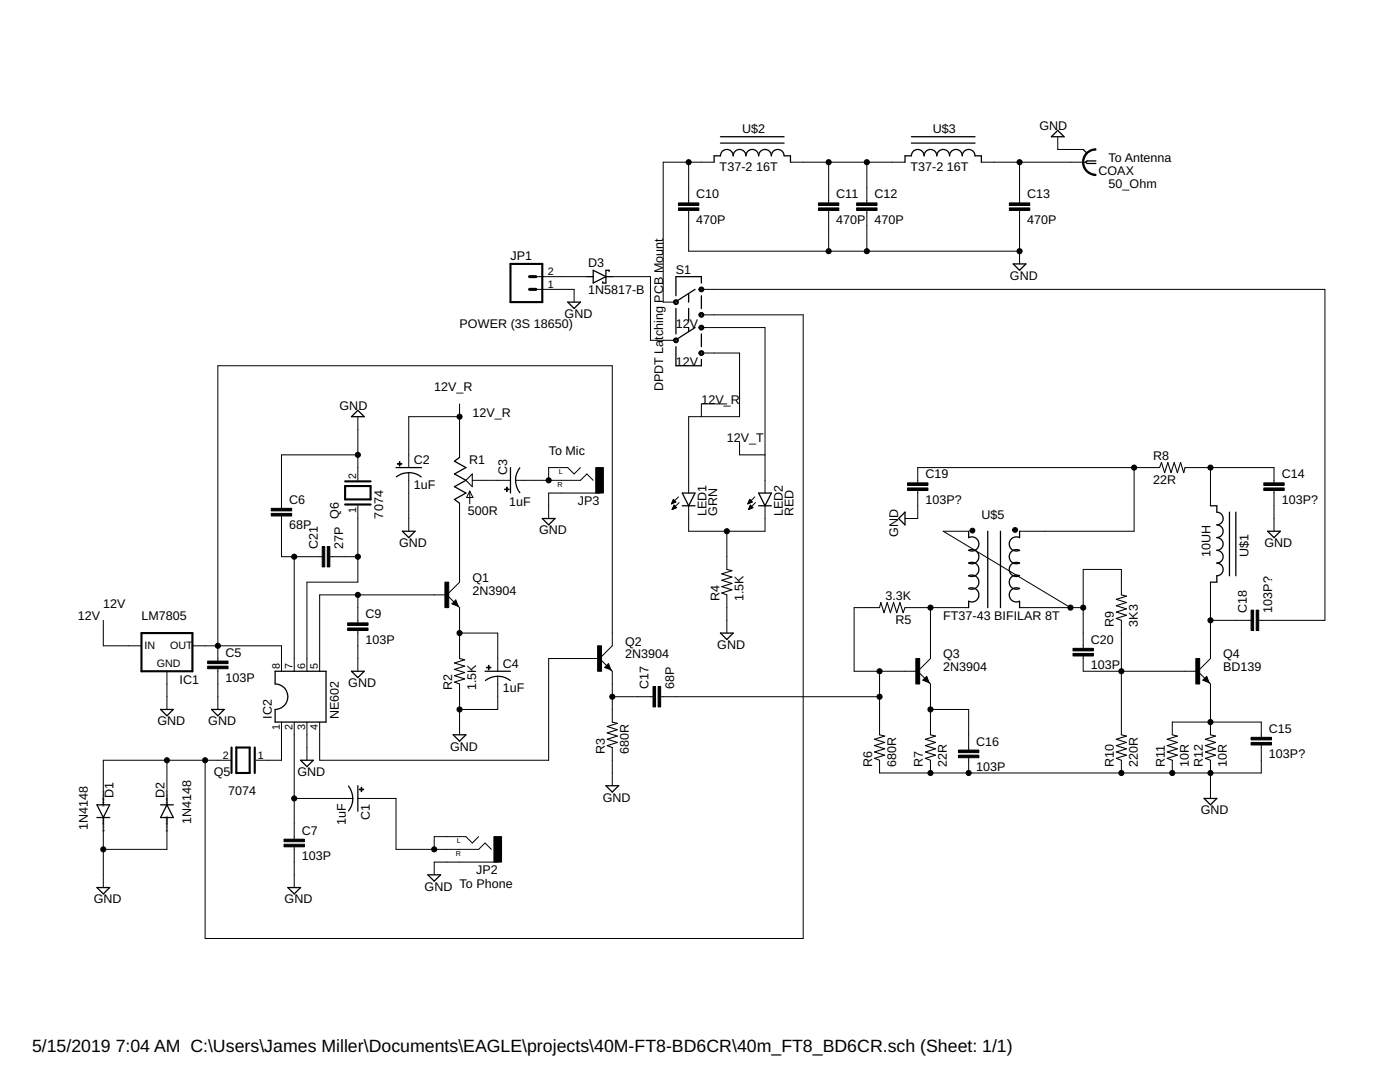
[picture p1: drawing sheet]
<svg xmlns="http://www.w3.org/2000/svg" width="279mm" height="216mm" viewBox="0 0 279 216" stroke-linecap="round" stroke-linejoin="round" font-family="sans-serif">
<g fill="none" stroke="#000" stroke-width=".2">
<path d="M137.4 32.4v8.1M142.5 32.4h-10.1v27.9h2.5M157.8 32.4h22.8M165.4 32.4v8.1M173 32.4v8.1M195.9 32.4h20.8M203.5 32.4v8.1M211.1 27.3v2.5h5.1M107 57.7h7.6v2.6M107 55.2h10.1M122.2 55.2h7.6v12.7h5.1M137.4 42v8.1h66.1"/>
<path d="M140 57.7h124.4v66.1h-13.2M165.4 42v8.1M173 42v8.1M203.5 42v10.7M140 70.4h7.6v12.7h-10.2v15.3M140 65.4h12.7v33M140 62.8h20.3v124.5h-119.4v-35.6M71.4 90.8h-15.2v10.6M71.4 83.1v12.7M81.6 94.3v11.7M91.7 80.6v10.7M91.7 83.1h-10.1v10.2"/>
<path d="M93.7 98v2.5M93.7 98l.7 1.3h-1.3zM94.3 95.8h7.6M102.9 95.8h12.9l1.3-1.2 1.3 1.2M115.8 93.3l-1.2 1.3-1.3-1.3h-3.8v2.5M119.7 98.4h-10.2v5.1M134.3 99.9h.4M134.3 99.8h.3M134.4 99.7h.1M134.4 99.7l.5 .5-.9 .3zM135.4 99.1l-1.4 1.4M145.1 80.6h-5.1v2.5"/>
<path d="M147.6 88.2v2.6h5.1M149.5 99.9h.4M149.5 99.8h.3M149.6 99.7h.1M149.6 99.7l.5 .5-.9 .3zM150.6 99.1l-1.4 1.4M183.2 97.9v5.6h-2.6M226.3 93.3v12.7h-22.8M231.4 93.3h-48.2v3.1M236.5 93.3h17.8v3.1M241.6 93.3v7.6M254.3 97.9v8.1"/>
<path d="M56.2 103v8.1h8.1M58.7 111.1v22.8M65.8 111.1h5.6M71.4 100.9v15.3h-10.1v17.7M71.4 118.7v5.6M89.2 118.7l2.5 2.5v10.2M89.2 118.7h-25.4v15.2M91.7 100.4v15.8l-2.5 2.5M134 100.4h.3M134.1 100.3h.4M134.2 100.2h.6M134.2 101.6h.1"/>
<path d="M134.2 100.1h.6M134.2 101.5h.3M134.3 101.4h.5M134.3 101.3h.7M134.4 101.2h.5M134.4 101h.4M134.5 100.9h.1M135 101.3l-.5-.5-.4 .9M135 101.3l-.9 .4M135.5 100.3l-1.4 1.4M137.4 100.9v5.1h15.3v-5.1M145.1 106v7.6"/>
<path d="M145.1 118.7v7.6M149.3 100.4h.2M149.4 100.3h.4M149.4 100.2h.7M149.4 101.6h.1M149.4 101.5h.4M149.5 100.1h.6M149.5 101.4h.5M149.5 101.3h.7M149.6 101.2h.5M149.6 101h.4M149.7 100.9h.2"/>
<path d="M149.8 100.8l.5 .5-.9 .4zM150.8 100.3l-1.4 1.4M193.3 106h-5.1l25.4 15.2M223.8 118.7v-5.1h-7.6v15.8M241.6 116.2v15.2l-2.6 2.5M20.6 123.8v5.1h7.6M33.3 133.9v7.7M38.4 128.9h17.8v5M43.5 133.4v8.2M71.4 125.8v8.1M90.2 120.5l.8-.8 .5 1.3zM91.7 136.5v10.1"/>
<path d="M91.7 126.3h7.6v7.6M99.3 135v6.6h-7.6M119.7 131.4l2.5-2.5v-55.9h-78.7v58.9M119.7 131.4l2.5 2.5v10.2M119.7 131.4h-10.2v20.3h-45.7v-7.6M121.4 132.4l.5 1.3-1.2-.5zM122.2 139h8.1M131.8 139h43.7M175.5 121.2h-5v12.7h12.7M175.5 133.9v12.7M180.6 121.2h12.7M183.2 133.9l2.5 2.6v10.1"/>
<path d="M184.9 135l.5 1.2-1.2-.5zM185.7 121.2v10.2l-2.5 2.5M203.5 121.2h12.7M216.2 130.9v3h22.8M223.8 123.8v22.8M239 133.9l2.6 2.6v10.1M240.8 135l.5 1.2-1.2-.5zM241.6 123.8h8.1M33.3 151.7v7.6M46 151.7h-25.4v7.6M56.2 144.1v7.6h-5.1M58.7 144.1v23.3"/>
<path d="M58.7 159.3h11.7M61.3 144.1v7.6M71.4 159.3h7.6v10.2h16.5l1.3-1.3 1.3 1.3M122.2 149.2v7.6M185.7 151.7v2.5M185.7 141.6h7.6v8.1M193.3 151.2v3M223.8 151.7v2.5M234 146.6v-2.5h17.7v3M234 151.7v2.5M241.6 151.7v7.6M251.7 148.7v5.5h-76.2v-2.5"/>
<path d="M20.6 164.4v12.7M33.3 164.4v5.1h-12.7M58.7 169v8.1M95.5 166.9l-1.2 1.3-1.3-1.3h-6.3v2.6M99.3 172h-12.6v2.6"/>
</g>
<g fill="none" stroke="#000" stroke-width=".25">
<path d="M142.5 32.4v-1.3h1.3a1.27 1.27 0 0 1 1.3-1.3 1.27 1.27 0 0 1 1.2 1.3 1.27 1.27 0 0 1 1.3-1.3 1.27 1.27 0 0 1 1.3 1.3 1.27 1.27 0 0 1 1.2-1.3 1.27 1.27 0 0 1 1.3 1.3 1.27 1.27 0 0 1 1.3-1.3 1.27 1.27 0 0 1 1.2 1.3 1.27 1.27 0 0 1 1.3-1.3 1.27 1.27 0 0 1 1.3 1.3h1.3v1.3M143.8 28.6h12.7M143.8 27.3h12.7M180.6 32.4v-1.3h1.3a1.27 1.27 0 0 1 1.3-1.3 1.27 1.27 0 0 1 1.2 1.3 1.27 1.27 0 0 1 1.3-1.3 1.27 1.27 0 0 1 1.3 1.3 1.27 1.27 0 0 1 1.2-1.3 1.27 1.27 0 0 1 1.3 1.3 1.27 1.27 0 0 1 1.3-1.3 1.27 1.27 0 0 1 1.2 1.3 1.27 1.27 0 0 1 1.3-1.3 1.27 1.27 0 0 1 1.3 1.3h1.3v1.3M181.9 28.6h12.7M181.9 27.3h12.7M211.1 26l1.3 1.3h-2.6zM216.2 29.8l.7 .8M218.7 32.1h-1.8l-.2 .3 .2 .2h1.8M117.1 55.2h1.3M118.4 53.9l2.5 1.3-2.5 1.3zM120.9 55.2h1.3"/>
<path d="M121.6 54.2v-.3h-.7v2.6h-.6v-.3M137.4 58.8v1.5M138.7 57.7l-3.6 2.3M140 56.5v-1.3h-5.1v3.8M140 59v2.6M202.2 52.7h2.5l-1.2 1.2zM113.3 60.3h2.5l-1.2 1.3zM134.9 69.2v3.8h5.1v-1.3M134.9 61.6v5M137.4 61.6v2.5M137.4 65.4v.7M138.7 65.4l-3.6 2.2"/>
<path d="M140 66.6v2.6M71.4 81.9l1.3 1.2h-2.6zM79 93.3h5.1M79.1 95.1a4 4 0 0 1 5 .1M91.7 91.3l-1 .7 2.3 1.3-2.3 1.3 2.3 1.2-2.3 1.3 2.3 1.3-2.3 1.3 1 .7M101.9 93.3v5.1M103.7 93.3a4 4 0 0 0 0 5M136.2 98.4h2.5l-1.3 2.5zM151.4 98.4h2.5l-1.2 2.5zM80.3 106h2.5l-1.2 1.3zM91 120l.2 .7-.8-.2zM108.2 103.5h2.6l-1.3 1.2z"/>
<path d="M136.2 100.9h2.5M151.4 100.9h2.5M180.6 102.2v2.5l-1.3-1.2zM193.3 106v1.3a1.42 1.42 0 0 1 2.1 1.2 1.42 1.42 0 0 1-2.1 1.3 1.42 1.42 0 0 1 2.1 1.3 1.42 1.42 0 0 1-2.1 1.3 1.42 1.42 0 0 1 2.1 1.2 1.42 1.42 0 0 1-2.1 1.3 1.42 1.42 0 0 1 2.1 1.3 1.42 1.42 0 0 1-2.1 1.2 1.42 1.42 0 0 1 2.1 1.3 1.42 1.42 0 0 1-2.1 1.3v1.2M197.1 106v15.2M199.7 106v15.2M203.5 106v1.3a1.42 1.42 0 0 0-2.1 1.2 1.42 1.42 0 0 0 2.1 1.3 1.42 1.42 0 0 0-2.1 1.3 1.42 1.42 0 0 0 2.1 1.3 1.42 1.42 0 0 0-2.1 1.2 1.42 1.42 0 0 0 2.1 1.3 1.42 1.42 0 0 0-2.1 1.3 1.42 1.42 0 0 0 2.1 1.2 1.42 1.42 0 0 0-2.1 1.3 1.42 1.42 0 0 0 2.1 1.3v1.2M241.6 100.9h1.2v1.3a1.27 1.27 0 0 1 1.3 1.3 1.27 1.27 0 0 1-1.3 1.2 1.27 1.27 0 0 1 1.3 1.3 1.27 1.27 0 0 1-1.3 1.3 1.27 1.27 0 0 1 1.3 1.2 1.27 1.27 0 0 1-1.3 1.3 1.27 1.27 0 0 1 1.3 1.3 1.27 1.27 0 0 1-1.3 1.3 1.27 1.27 0 0 1 1.3 1.2 1.27 1.27 0 0 1-1.3 1.3v1.3h-1.2M245.4 102.2v12.7M246.6 102.2v12.7M253 106h2.5l-1.2 1.3zM54.9 133.9h10.2v10.2h-10.2v-2.5a2.54 2.54 0 0 0 2.5-2.6 2.54 2.54 0 0 0-2.5-2.5z"/>
<path d="M70.1 133.9h2.6l-1.3 1.3zM91 120.2l-.3 .3M96.8 133.9h5.1M96.9 135.8a4 4 0 0 1 4.9 0M121.4 132.7l.3 .7-.8-.2zM121.4 132.9l-.2 .3M143.8 126.3h2.5l-1.2 1.3zM184.4 135.7l.5-.5 .3 .8zM184.9 135.5l-.2 .2M240.3 135.7l.5-.5 .3 .8zM240.8 135.5l-.2 .2M20.6 159.3v1.3"/>
<path d="M32 141.6h2.6l-1.3 1.2zM33.3 159.3v1.3M42.2 141.6h2.5l-1.2 1.2zM60 151.7h2.5l-1.2 1.3zM69.6 156.9a4 4 0 0 1 0 4.9M71.4 156.8v5.1M90.4 146.6h2.6l-1.3 1.3zM120.9 156.8h2.6l-1.3 1.3zM240.3 159.3h2.5l-1.2 1.3zM19.3 160.6h2.6l-1.3 2.5zM19.3 163.1h2.6M19.3 177.1h2.6l-1.3 1.3z"/>
<path d="M20.6 163.1v1.3M32 160.6h2.6M33.3 160.6l1.3 2.5h-2.6zM33.3 163.1v1.3M57.4 177.1h2.6l-1.3 1.3zM85.4 174.6h2.5l-1.2 1.2z"/>
</g>
<g fill="#000" stroke="#000" stroke-width=".2">
<path d="M135.4 41.5h4.1v.5h-4.1zM135.4 40.5h4.1v.5h-4.1zM163.3 41.5h4.1v.5h-4.1zM163.3 40.5h4.1v.5h-4.1zM171 41.5h4v.5h-4zM171 40.5h4v.5h-4zM201.4 41.5h4.1v.5h-4.1zM201.4 40.5h4.1v.5h-4.1zM79.3 92.5h.9v.1h-.9zM79.7 92.1h.1v.9h-.1zM100.7 97.6h.9v.1h-.9zM101.1 97.2h.1v.9h-.1z"/>
<path d="M118.9 93.3h1.5v5.1h-1.5zM181.1 97.4h4.1v.5h-4.1zM181.1 96.4h4.1v.5h-4.1zM252.2 97.4h4.1v.5h-4.1zM252.2 96.4h4.1v.5h-4.1zM54.1 102.4h4.1v.6h-4.1zM54.1 101.4h4.1v.5h-4.1zM64.3 109.1h.5v4h-.5zM65.3 109.1h.5v4h-.5zM88.8 116.2h.8v5h-.8zM41.4 132.9h4.1v.5h-4.1zM41.4 131.9h4.1v.5h-4.1z"/>
<path d="M69.4 125.3h4v.5h-4zM69.4 124.3h4v.5h-4zM97.1 133.1h.9v.2h-.9zM97.5 132.8h.1v.8h-.1zM119.3 128.9h.7v5h-.7zM130.3 137h.5v4.1h-.5zM131.3 137h.5v4.1h-.5zM182.8 131.4h.7v5.1h-.7zM214.1 130.4h4.1v.5h-4.1zM214.1 129.4h4.1v.5h-4.1zM238.7 131.4h.7v5.1h-.7zM249.7 121.8h.5v4h-.5z"/>
<path d="M250.7 121.8h.5v4h-.5zM71.7 157.5h.9v.1h-.9zM72.1 157.1h.1v.9h-.1zM191.3 150.7h4v.5h-4zM191.3 149.7h4v.5h-4zM249.7 148.1h4v.6h-4zM249.7 147.1h4v.5h-4zM56.7 168.5h4v.5h-4zM56.7 167.4h4v.6h-4zM98.6 166.9h1.5v5.1h-1.5z"/>
</g>
<path d="M101.9 52.7h6.3v7.6h-6.3zM68.9 97h5.1v2.7h-5.1zM68.9 96.1h5.1M68.9 100.7h5.1M28.2 126.3h10.2v7.6h-10.2zM46.2 149.2v5M47.2 149.2h2.6v5h-2.6zM50.8 149.2v5" fill="none" stroke="#000" stroke-width=".42"/>
<path d="M105.7 55.2h1.3M105.7 57.7h1.3" fill="none" stroke="#000" stroke-width=".61"/>
<g fill="#000" stroke="#000" stroke-width=".2">
<path d="M216.9 30.4l1.2-.6 .6-.1v.3a2.41 2.41 0 0 0-2.4 2.4 2.41 2.41 0 0 0 2.4 2.4v.2a2.66 2.66 0 0 1-2.5-1.7 2.66 2.66 0 0 1 .7-2.9z" fill-rule="evenodd"/>
<path d="M139.7 57.4a.49 .49 0 0 1 .7 .1 .49 .49 0 0 1-.3 .7 .49 .49 0 0 1-.6-.5h.2a.23 .23 0 0 1 .4-.2 .23 .23 0 0 1 0 .4 .23 .23 0 0 1-.3-.1l-.3-.1z" fill-rule="evenodd"/>
<path d="M134.6 59.9a.49 .49 0 0 1 .7 .2 .49 .49 0 0 1-.3 .7 .49 .49 0 0 1-.6-.5h.3a.23 .23 0 0 1 .3-.2 .23 .23 0 0 1 .1 .4 .23 .23 0 0 1-.4-.1l-.3-.1z" fill-rule="evenodd"/>
<path d="M134.6 67.5a.49 .49 0 0 1 .7 .2 .49 .49 0 0 1-.3 .7 .49 .49 0 0 1-.6-.5h.3a.24 .24 0 0 1 .3-.2 .24 .24 0 0 1 .1 .4 .24 .24 0 0 1-.4-.1l-.3-.1z" fill-rule="evenodd"/>
<path d="M139.7 62.4a.49 .49 0 0 1 .7 .2 .49 .49 0 0 1-.3 .7 .49 .49 0 0 1-.6-.5h.2a.23 .23 0 0 1 .4-.2 .23 .23 0 0 1 0 .4 .23 .23 0 0 1-.3-.1l-.3-.1z" fill-rule="evenodd"/>
<path d="M139.7 65a.49 .49 0 0 1 .7 .2 .49 .49 0 0 1-.3 .6 .49 .49 0 0 1-.6-.4h.2a.23 .23 0 0 1 .4-.2 .23 .23 0 0 1 0 .3 .23 .23 0 0 1-.3 0l-.3-.1z" fill-rule="evenodd"/>
<path d="M139.7 70.1a.49 .49 0 0 1 .7 .1 .49 .49 0 0 1-.3 .7 .49 .49 0 0 1-.6-.5h.2a.24 .24 0 0 1 .4-.2 .24 .24 0 0 1 0 .4 .24 .24 0 0 1-.3-.1l-.3-.1z" fill-rule="evenodd"/>
<path d="M193.7 105.6a.49 .49 0 0 1 .7-.1 .49 .49 0 0 1-.1 .8 .49 .49 0 0 1-.7-.4h.6h-.6z" fill-rule="evenodd"/>
<path d="M202.2 105.5a.49 .49 0 0 1 .8-.1 .49 .49 0 0 1-.2 .8 .49 .49 0 0 1-.7-.5h.6h-.6z" fill-rule="evenodd"/>
<circle cx="137.4" cy="32.4" r=".51"/>
<circle cx="165.4" cy="32.4" r=".51"/>
<circle cx="173" cy="32.4" r=".51"/>
<circle cx="203.5" cy="32.4" r=".51"/>
<circle cx="165.4" cy="50.1" r=".51"/>
<circle cx="173" cy="50.1" r=".51"/>
<circle cx="203.5" cy="50.1" r=".51"/>
<circle cx="71.4" cy="90.8" r=".51"/>
<circle cx="91.7" cy="83.1" r=".51"/>
<circle cx="109.5" cy="95.8" r=".51"/>
<circle cx="226.3" cy="93.3" r=".51"/>
<circle cx="241.6" cy="93.3" r=".51"/>
<circle cx="58.7" cy="111.1" r=".51"/>
<circle cx="71.4" cy="118.7" r=".51"/>
<circle cx="71.4" cy="111.1" r=".51"/>
<circle cx="145.1" cy="106" r=".51"/>
<circle cx="43.5" cy="128.9" r=".51"/>
<circle cx="91.7" cy="126.3" r=".51"/>
<circle cx="122.2" cy="139" r=".51"/>
<circle cx="175.5" cy="133.9" r=".51"/>
<circle cx="175.5" cy="139" r=".51"/>
<circle cx="185.7" cy="121.2" r=".51"/>
<circle cx="213.6" cy="121.2" r=".51"/>
<circle cx="216.2" cy="121.2" r=".51"/>
<circle cx="223.8" cy="133.9" r=".51"/>
<circle cx="241.6" cy="123.8" r=".51"/>
<circle cx="33.3" cy="151.7" r=".51"/>
<circle cx="40.9" cy="151.7" r=".51"/>
<circle cx="58.7" cy="159.3" r=".51"/>
<circle cx="91.7" cy="141.6" r=".51"/>
<circle cx="185.7" cy="141.6" r=".51"/>
<circle cx="185.7" cy="154.2" r=".51"/>
<circle cx="193.3" cy="154.2" r=".51"/>
<circle cx="223.8" cy="154.2" r=".51"/>
<circle cx="234" cy="154.2" r=".51"/>
<circle cx="241.6" cy="154.2" r=".51"/>
<circle cx="241.6" cy="144.1" r=".51"/>
<circle cx="20.6" cy="169.5" r=".51"/>
<circle cx="86.7" cy="169.5" r=".51"/>
</g>
<path d="M93 95.8l1.3-1.2v2.5zM231.4 93.3l.4-1 .6 2 .7-2 .6 2 .6-2 .7 2 .6-2 .6 2 .3-1M145.1 113.6l1 .3-2.1 .6 2.1 .6-2.1 .7 2.1 .6-2.1 .7 2.1 .6-2.1 .6 1.1 .4M223.8 118.7l1 .3-2 .6 2 .6-2 .7 2 .6-2 .6 2 .7-2 .6 1 .4M91.7 131.4l1 .3-2 .6 2 .6-2 .7 2 .6-2 .6 2 .7-2 .6 1 .4M175.5 121.2l.3-1 .6 2.1 .7-2.1 .6 2.1 .6-2.1 .7 2.1 .6-2.1 .6 2.1 .4-1.1M122.2 144.1l1 .2-2 .7 2 .6-2 .6 2 .7-2 .6 2 .6-2 .7 1 .4M175.5 146.6l1.1 .3-2.1 .6 2.1 .6-2.1 .7 2.1 .6-2.1 .7 2.1 .6-2.1 .6 1 .4M185.7 146.6l1 .3-2 .6 2 .6-2 .7 2 .6-2 .7 2 .6-2 .6 1 .4M223.8 146.6l1 .3-2 .6 2 .6-2 .7 2 .6-2 .7 2 .6-2 .6 1 .4M234 146.6l1 .3-2.1 .6 2.1 .6-2.1 .7 2.1 .6-2.1 .7 2.1 .6-2.1 .6 1.1 .4M241.6 146.6l1 .3-2 .6 2 .6-2 .7 2 .6-2 .7 2 .6-2 .6 1 .4" fill="none" stroke="#000" stroke-width=".21"/>
<g font-size="3.5">
<text x="6.4" y="209.9">5/15/2019</text>
<text x="23.1" y="209.9">7:04 AM C:\Users\James Miller\Documents\EAGLE\projects\40M-FT8-BD6CR\40m_FT8_BD6CR.sch (Sheet: 1/1)</text>
</g>
<g font-size="2.5">
<text x="148.1" y="26.5">U$2</text>
<text x="186.2" y="26.5">U$3</text>
<text x="207.4" y="25.9">GND</text>
<text x="143.6" y="34.1">T37-2</text>
<text x="150.9" y="34.1">16T</text>
<text x="181.7" y="34.1">T37-2</text>
<text x="189" y="34.1">16T</text>
<text x="219.2" y="34.9">COAX</text>
<text x="221.2" y="32.4">To Antenna</text>
<text x="139" y="39.6">C10</text>
<text x="166.9" y="39.6">C11</text>
<text x="174.5" y="39.6">C12</text>
<text x="205" y="39.6">C13</text>
<text x="221.2" y="37.4">50_Ohm</text>
<text x="139" y="44.7">470P</text>
<text x="166.9" y="44.7">470P</text>
<text x="174.5" y="44.7">470P</text>
<text x="205" y="44.7">470P</text>
<text x="101.9" y="51.9">JP1</text>
<text x="117.4" y="53.3">D3</text>
<text x="117.4" y="58.6">1N5817-B</text>
<text x="134.9" y="54.7">S1</text>
<text x="201.6" y="55.8">GND</text>
<text x="91.7" y="65.4">POWER (3S 18650)</text>
<text x="112.7" y="63.5">GND</text>
<text x="134.9" y="65.4">12V</text>
<text x="132.4" y="67.8" transform="rotate(-90 132.4 67.8)">tching PCB Mount</text>
<text x="134.9" y="73">12V</text>
<text x="67.8" y="81.7">GND</text>
<text x="86.6" y="78.1">12V_R</text>
<text x="94.3" y="83.1">12V_R</text>
<text x="132.4" y="78.1" transform="rotate(-90 132.4 78.1)">DPDT La</text>
<text x="140" y="80.6">12V_R</text>
<text x="145.1" y="88.2">12</text>
<text x="147.9" y="88.2">V_T</text>
<text x="82.6" y="92.7">C2</text>
<text x="93.6" y="92.5">R1</text>
<text x="101.2" y="94.8" transform="rotate(-90 101.2 94.8)">C3</text>
<text x="109.5" y="90.8">To Mic</text>
<text x="184.7" y="95.5">C19</text>
<text x="230.1" y="91.8">R8</text>
<text x="255.8" y="95.5">C14</text>
<text x="57.7" y="100.5">C6</text>
<text x="82.6" y="97.5">1uF</text>
<text x="101.6" y="101">1uF</text>
<text x="115.3" y="100.7">JP3</text>
<text x="184.7" y="100.5">103P?</text>
<text x="230.1" y="96.6">22R</text>
<text x="255.8" y="100.5">103P?</text>
<text x="57.7" y="105.6">68P</text>
<text x="67.6" y="103.5" transform="rotate(-90 67.6 103.5)">Q6</text>
<text x="76.5" y="103.5" transform="rotate(-90 76.5 103.5)">7074</text>
<text x="93.4" y="102.7">500R</text>
<text x="107.6" y="106.6">GND</text>
<text x="141" y="103" transform="rotate(-90 141 103)">LED1</text>
<text x="143.2" y="103" transform="rotate(-90 143.2 103)">GRN</text>
<text x="156.2" y="103" transform="rotate(-90 156.2 103)">LED2</text>
<text x="158.4" y="103" transform="rotate(-90 158.4 103)">RED</text>
<text x="179.2" y="107.1" transform="rotate(-90 179.2 107.1)">GND</text>
<text x="195.9" y="103.5">U$5</text>
<text x="63.4" y="109.6" transform="rotate(-90 63.4 109.6)">C21</text>
<text x="68.5" y="109.6" transform="rotate(-90 68.5 109.6)">27P</text>
<text x="79.7" y="109.2">GND</text>
<text x="241.6" y="111.1" transform="rotate(-90 241.6 111.1)">10UH</text>
<text x="249.2" y="111.1" transform="rotate(-90 249.2 111.1)">U$1</text>
<text x="252.4" y="109.2">GND</text>
<text x="94.3" y="118.7">2N3904</text>
<text x="94.3" y="116.2">Q1</text>
<text x="143.6" y="120" transform="rotate(-90 143.6 120)">R4</text>
<text x="148.4" y="120" transform="rotate(-90 148.4 120)">1.5K</text>
<text x="176.7" y="119.7">3.3K</text>
<text x="15.5" y="123.8">12V</text>
<text x="20.6" y="121.2">12V</text>
<text x="28.2" y="123.8">LM7805</text>
<text x="72.9" y="123.4">C9</text>
<text x="178.7" y="124.5">R5</text>
<text x="188.2" y="123.8">FT37-43 BIFILAR 8T</text>
<text x="222.3" y="125" transform="rotate(-90 222.3 125)">R9</text>
<text x="227.1" y="125" transform="rotate(-90 227.1 125)">3K3</text>
<text x="248.8" y="122.3" transform="rotate(-90 248.8 122.3)">C18</text>
<text x="253.9" y="122.3" transform="rotate(-90 253.9 122.3)">103P?</text>
<text x="45" y="131">C5</text>
<text x="72.9" y="128.5">103P</text>
<text x="124.7" y="131.4">2N3904</text>
<text x="124.7" y="128.9">Q2</text>
<text x="143.2" y="129.5">GND</text>
<text x="188.2" y="131.4">Q3</text>
<text x="217.7" y="128.5">C20</text>
<text x="244.1" y="131.4">Q4</text>
<text x="35.9" y="136.5">IC1</text>
<text x="45" y="136.1">103P</text>
<text x="69.5" y="137.1">GND</text>
<text x="90.2" y="137.7" transform="rotate(-90 90.2 137.7)">R2</text>
<text x="95" y="137.7" transform="rotate(-90 95 137.7)">1.5K</text>
<text x="100.4" y="133.3">C4</text>
<text x="129.4" y="137.5" transform="rotate(-90 129.4 137.5)">C17</text>
<text x="134.5" y="137.5" transform="rotate(-90 134.5 137.5)">68P</text>
<text x="188.2" y="133.9">2N3904</text>
<text x="217.7" y="133.6">103P</text>
<text x="244.1" y="133.9">BD139</text>
<text x="54.3" y="143.5" transform="rotate(-90 54.3 143.5)">IC2</text>
<text x="67.6" y="143.5" transform="rotate(-90 67.6 143.5)">NE602</text>
<text x="100.4" y="138.1">1uF</text>
<text x="31.4" y="144.7">GND</text>
<text x="41.6" y="144.7">GND</text>
<text x="89.8" y="149.8">GND</text>
<text x="194.8" y="148.8">C16</text>
<text x="253.2" y="146.3">C15</text>
<text x="42.7" y="154.8">Q5</text>
<text x="59.3" y="154.9">GND</text>
<text x="120.7" y="150.4" transform="rotate(-90 120.7 150.4)">R3</text>
<text x="125.5" y="150.4" transform="rotate(-90 125.5 150.4)">680R</text>
<text x="174" y="153" transform="rotate(-90 174 153)">R6</text>
<text x="178.8" y="153" transform="rotate(-90 178.8 153)">680R</text>
<text x="184.2" y="153" transform="rotate(-90 184.2 153)">R7</text>
<text x="189" y="153" transform="rotate(-90 189 153)">22R</text>
<text x="194.8" y="153.9">103P</text>
<text x="222.3" y="153" transform="rotate(-90 222.3 153)">R10</text>
<text x="227.1" y="153" transform="rotate(-90 227.1 153)">220R</text>
<text x="232.4" y="153" transform="rotate(-90 232.4 153)">R11</text>
<text x="237.2" y="153" transform="rotate(-90 237.2 153)">10R</text>
<text x="240.1" y="153" transform="rotate(-90 240.1 153)">R12</text>
<text x="244.9" y="153" transform="rotate(-90 244.9 153)">10R</text>
<text x="253.2" y="151.3">103P?</text>
<text x="22.7" y="159.3" transform="rotate(-90 22.7 159.3)">D1</text>
<text x="32.8" y="159.3" transform="rotate(-90 32.8 159.3)">D2</text>
<text x="45.5" y="158.6">7074</text>
<text x="120.3" y="160">GND</text>
<text x="17.5" y="165.6" transform="rotate(-90 17.5 165.6)">1N4148</text>
<text x="38.2" y="164.4" transform="rotate(-90 38.2 164.4)">1N4148</text>
<text x="60.2" y="166.6">C7</text>
<text x="69" y="164.7" transform="rotate(-90 69 164.7)">1uF</text>
<text x="73.8" y="163.5" transform="rotate(-90 73.8 163.5)">C1</text>
<text x="239.7" y="162.5">GND</text>
<text x="60.2" y="171.6">103P</text>
<text x="84.7" y="177.7">GND</text>
<text x="91.7" y="177.1">To Phone</text>
<text x="95" y="174.3">JP2</text>
<text x="18.7" y="180.3">GND</text>
<text x="56.8" y="180.3">GND</text>
</g>
<g font-size="2.1">
<text x="109.3" y="57.4">1</text>
<text x="109.3" y="54.9">2</text>
<text x="71.1" y="95.5" transform="rotate(-90 71.1 95.5)">2</text>
<text x="71.1" y="102.5" transform="rotate(-90 71.1 102.5)">1</text>
<text x="28.9" y="129.5">IN</text>
<text x="33.9" y="129.5">OUT</text>
<text x="31.3" y="133.2">GND</text>
<text x="55.8" y="133.6" transform="rotate(-90 55.8 133.6)">8</text>
<text x="58.4" y="133.6" transform="rotate(-90 58.4 133.6)">7</text>
<text x="60.9" y="133.6" transform="rotate(-90 60.9 133.6)">6</text>
<text x="63.4" y="133.6" transform="rotate(-90 63.4 133.6)">5</text>
<text x="55.8" y="145.6" transform="rotate(-90 55.8 145.6)">1</text>
<text x="58.4" y="145.6" transform="rotate(-90 58.4 145.6)">2</text>
<text x="60.9" y="145.6" transform="rotate(-90 60.9 145.6)">3</text>
<text x="63.4" y="145.6" transform="rotate(-90 63.4 145.6)">4</text>
<text x="44.5" y="151.4">2</text>
<text x="51.4" y="151.4">1</text>
</g>
<g font-size="1.4">
<text x="111.5" y="94.6">L</text>
<text x="111.3" y="97.1">R</text>
<text x="91" y="170.8">R</text>
<text x="91.2" y="168.2">L</text>
</g>
<g font-size=".6">
<text x="20.8" y="161" transform="rotate(-90 20.8 161)">SpiceOrder 1</text>
<text x="33.5" y="161" transform="rotate(-90 33.5 161)">SpiceOrder 2</text>
<text x="20.8" y="166.1" transform="rotate(-90 20.8 166.1)">SpiceOrder 2</text>
<text x="33.5" y="166.1" transform="rotate(-90 33.5 166.1)">SpiceOrder 1</text>
</g>
</svg>
